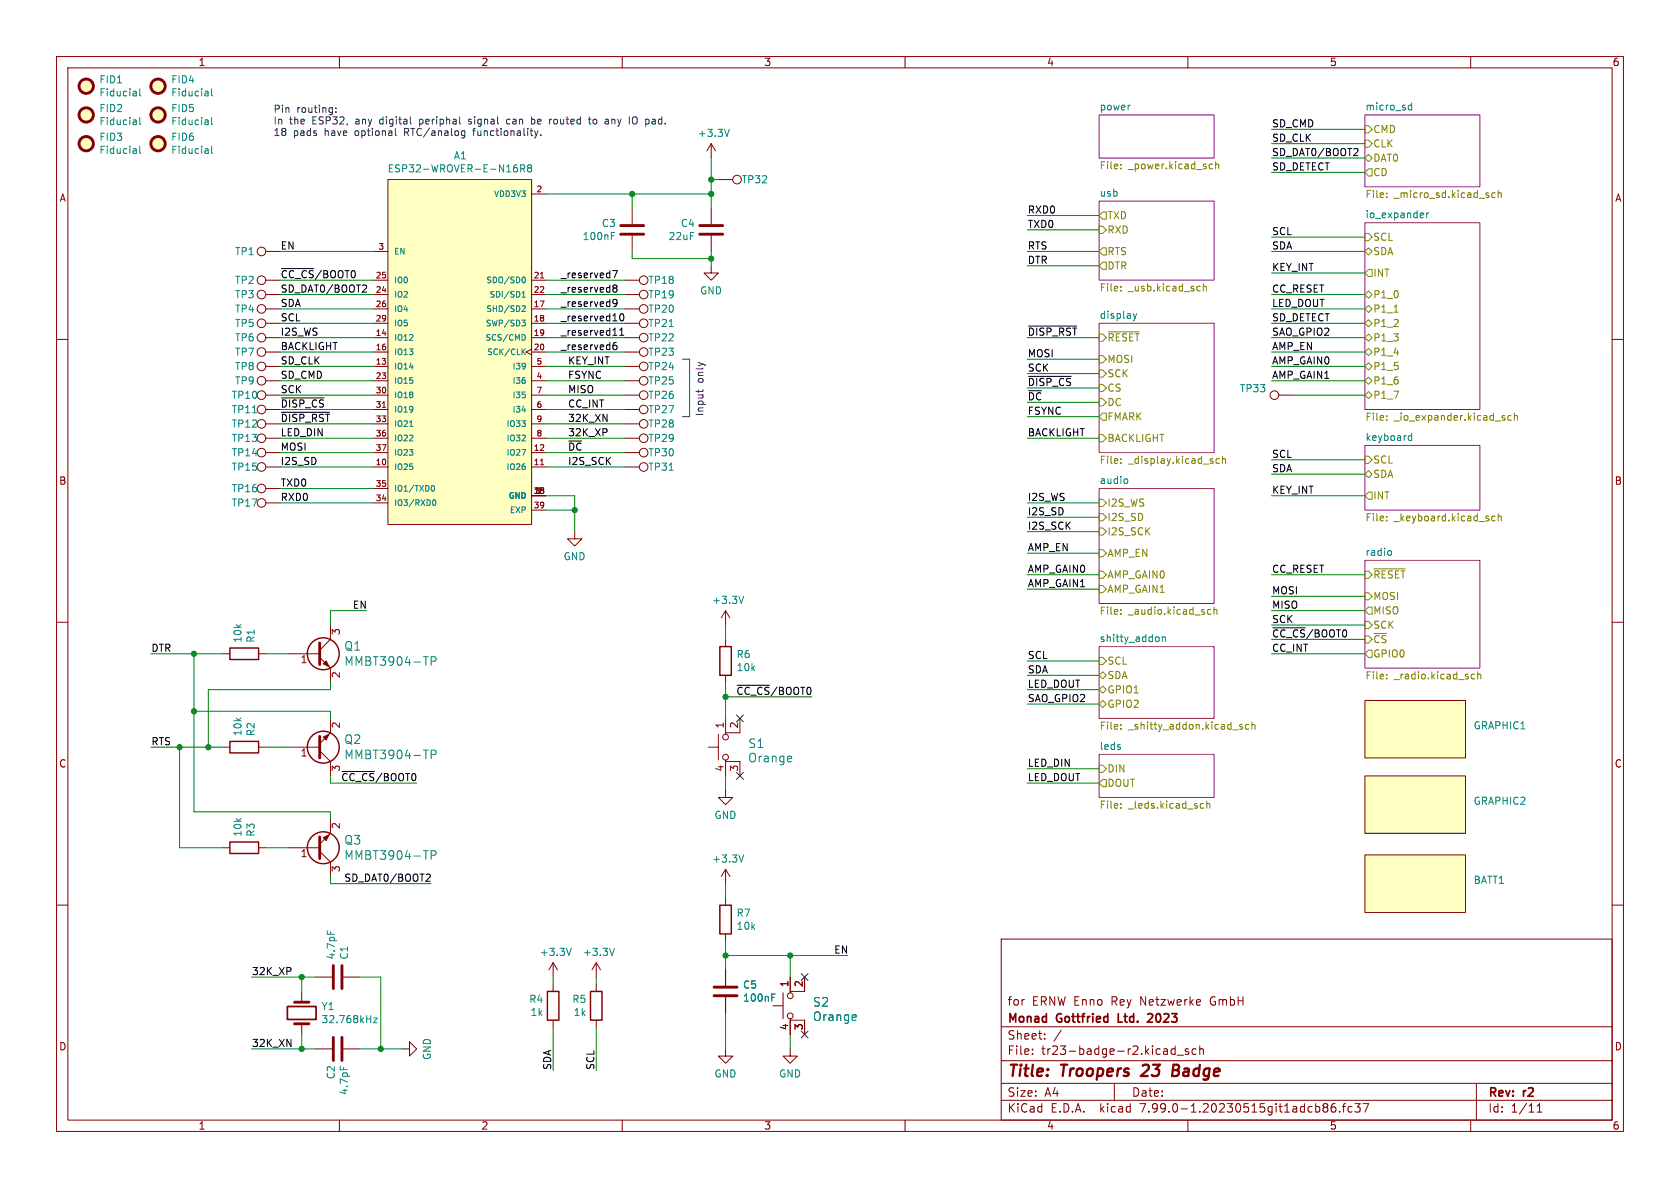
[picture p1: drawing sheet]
<svg xmlns="http://www.w3.org/2000/svg" width="297mm" height="210mm" viewBox="0 0 297 210" stroke-linecap="round" stroke-linejoin="round" font-family="sans-serif">
<g fill="none" stroke="#840000" stroke-width=".18">
<path d="M10 10h277v190h-277zM12 12h273v186h-273zM60 10v2M110 10v2M160 10v2M210 10v2M260 10v2M68.6 31.8h.1M68.6 31.8h25.4v60.9h-25.4zM94 34.3h2.5M111.8 36.8v2.8M125.7 25.4v2.5"/>
<path d="M125.7 36.8v2.8M125.7 25.4l-.7 1.3M125.7 25.4l.8 1.3M127 31.8h2.5M10 60h2M47 59.7h2.5M47 54.6h2.5M47 57.2h2.5M47 49.5h2.5M47 52.1h2.5M47 44.5h2.5M66 59.7h2.6"/>
<path d="M66 54.6h2.6M66 57.2h2.6M66 49.5h2.6M66 52.1h2.6M66 44.5h2.6M94 59.7h2.5M94 54.6h2.5M94 57.2h2.5M94 49.5h2.5M94 52.1h2.5M95.5 49.1h.6M110.5 59.7h2.5"/>
<path d="M110.5 54.6h2.5M110.5 57.2h2.5M110.5 49.5h2.5M110.5 52.1h2.5M111.8 41.7v2.8M125.7 47v1.3h-1.2l1.2 1.2 1.3-1.2h-1.3M125.7 41.7v2.8M285 60h2M47 72.4h2.5M47 62.2h2.5M47 69.9h2.5M47 74.9h2.5"/>
<path d="M47 67.3h2.5M47 77.5h2.5M47 64.8h2.5M66 72.4h2.6M66 62.2h2.6M66 69.9h2.6M66 74.9h2.6M66 67.3h2.6M66 77.5h2.6M66 64.8h2.6M67.6 72h.6M94 61.7l-1 .5 1 .5"/>
<path d="M94 72.4h2.5M94 62.2h2.5M94 69.9h2.5M94 74.9h2.5M94 67.3h2.5M94 77.5h2.5M94 64.8h2.5M110.5 72.4h2.5M110.5 62.2h2.5M110.5 69.9h2.5M110.5 74.9h2.5M110.5 67.3h2.5"/>
<path d="M110.5 77.5h2.5M110.5 64.8h2.5M226.1 69.9h2.5M47 80h2.5M47 82.6h2.5M47 86.4h2.5M47 88.9h2.5M66 80h2.6M66 82.6h2.6M66 86.4h2.6M66 88.9h2.6M94 80h2.5"/>
<path d="M94 82.6h2.5M94 87.6h2.5M94 90.2h2.5M95.5 82.2h.6M101.6 94v1.3h-1.3l1.3 1.2 1.3-1.2h-1.3M110.5 80h2.5M110.5 82.6h2.5M10 110h2M39.4 115.6h1.2M45.7 115.6h1.3M50.8 115.6h5.7M56.5 116.2l1.9 1.9v2.6"/>
<path d="M58.4 110.5v2.5l-1.9 1.9M128.3 108v2.5M128.3 113v1.3M128.3 119.4v1.3M128.3 108l-.8 1.2M128.3 108l.7 1.2M285 110h2M39.4 132.1h1.2M45.7 132.1h1.3M50.8 132.1h5.7M56.5 132.7l1.9 1.9v2.6M58.4 127v2.5l-1.9 1.9"/>
<path d="M125.2 132.1h1.8M127 129.8v4.6M128.3 139.7v1.3h-1.3l1.3 1.2 1.2-1.2h-1.2M128.3 134.4v.2h2.5v2.6M128.3 127v2.5M128.3 134.6v2.6M130.8 127v2.5h-2.5v.3M241.3 123.8h17.8v10.2h-17.8zM241.3 137.2h17.8v10.1h-17.8zM10 160h2M39.4 149.9h1.2M45.7 149.9h1.3"/>
<path d="M50.8 149.9h5.7M56.5 150.5l1.9 1.9v2.5M58.4 144.8v2.5l-1.9 1.9M128.3 153.7v2.5M128.3 158.8v1.2M128.3 153.7l-.8 1.2M128.3 153.7l.7 1.2M241.3 151.1h17.8v10.2h-17.8zM285 160h2M53.3 175.3v1.9M55.9 172.7h2.8M60.7 172.7h2.8"/>
<path d="M97.8 170.2v2.5M97.8 174v1.3M97.8 170.2l-.8 1.3M97.8 170.2l.8 1.3M105.4 170.2v2.5M105.4 174v1.3M105.4 170.2l-.8 1.3M105.4 170.2l.8 1.3M128.3 165.1v1.3M128.3 171.5v2.7M128.3 176.3v2.8M136.7 177.8h1.7"/>
<path d="M138.4 175.5v4.6M139.7 172.7v2.6M142.2 172.7v2.6h-2.5v.2M177 166h108v32h-108zM212 176.7l.2 .4-.7 .1M212.2 177.6l-.2 .1M53.3 181v1.9M55.9 185.4h2.8M60 198v2M60.7 185.4h2.8M71.1 185.4h1.3v1.3l1.3-1.3-1.3-1.2v1.2M97.8 180.3v1.3"/>
<path d="M105.4 180.3v1.3M110 198v2M128.3 185.4v1.3h-1.3l1.3 1.3 1.2-1.3h-1.2M139.7 180.1v.2h2.5v2.6M139.7 185.4v1.3h-1.3l1.3 1.3 1.3-1.3h-1.3M139.7 180.3v2.6M160 198v2M177 194.5h108M177 191.5h108M177 187.5h108M177 181.5h108M182.5 186.3v.1"/>
<path d="M182.5 185.5v.1M184.7 183.6v.1M184.7 182.8v.1M187.6 182.1l-1.3 2M197 191.5v3M207.1 186.3l.2 .1 .4-.1M207.7 184.9v1.5M207.7 185.5l-.4-.1-.2 .1M208.1 186.5h1.1M210 198v2M210.1 185.5l-.4-.1-.2 .2 .1 .2 .5 .2v.3h-.6M211.5 185.5l-.5-.1-.3 .3v.4l.2 .2h.6"/>
<path d="M212.1 185.5l.2-.1 .4 .1v.9M212.1 184.9v1.5M234.5 195.1l.2 .3-.2 .3 .2 .2v.4l-.2 .3M236 195.1a.59 .59 0 0 0-.7 .6v.6l.2 .2 .4 .1 .2-.1 .1-.5-.2-.3h-.4l-.3 .3M236.8 196.5v.1M237.3 195.6h.6M237.9 195.1l-.4 .2v1.3M239 195.7l-.4-.1-.3 .3v.4l.2 .2h.5M239.5 195.1h1l-.5 .6 .4 .1v.7l-.2 .1h-.5l-.2-.1M241 195.1h1l-.7 1.5M260 198v2M261 191.5v6.5"/>
<path d="M271.7 196.6h.9M271.7 195.5l.5-.4v1.5"/>
<circle cx="130.3" cy="31.7" r=".76"/>
<circle cx="46.2" cy="54.6" r=".76"/>
<circle cx="46.2" cy="52.1" r=".76"/>
<circle cx="46.2" cy="57.1" r=".76"/>
<circle cx="46.2" cy="44.4" r=".76"/>
<circle cx="46.2" cy="59.7" r=".76"/>
<circle cx="46.2" cy="49.5" r=".76"/>
<circle cx="113.8" cy="59.7" r=".76"/>
<circle cx="113.8" cy="57.1" r=".76"/>
<circle cx="113.8" cy="54.6" r=".76"/>
<circle cx="113.8" cy="52.1" r=".76"/>
<circle cx="113.8" cy="49.5" r=".76"/>
<circle cx="46.2" cy="67.3" r=".76"/>
<circle cx="46.2" cy="72.4" r=".76"/>
<circle cx="46.2" cy="69.8" r=".76"/>
<circle cx="46.2" cy="77.5" r=".76"/>
<circle cx="46.2" cy="74.9" r=".76"/>
<circle cx="46.2" cy="62.2" r=".76"/>
<circle cx="46.2" cy="64.8" r=".76"/>
<circle cx="113.8" cy="67.3" r=".76"/>
<circle cx="113.8" cy="62.2" r=".76"/>
<circle cx="113.8" cy="72.4" r=".76"/>
<circle cx="113.8" cy="77.5" r=".76"/>
<circle cx="113.8" cy="64.8" r=".76"/>
<circle cx="113.8" cy="74.9" r=".76"/>
<circle cx="113.8" cy="69.8" r=".76"/>
<circle cx="225.3" cy="69.8" r=".76"/>
<circle cx="46.2" cy="80" r=".76"/>
<circle cx="46.2" cy="86.4" r=".76"/>
<circle cx="46.2" cy="88.9" r=".76"/>
<circle cx="46.2" cy="82.5" r=".76"/>
<circle cx="113.8" cy="82.5" r=".76"/>
<circle cx="113.8" cy="80" r=".76"/>
<circle cx="128.3" cy="130.3" r=".51"/>
<circle cx="128.3" cy="133.9" r=".51"/>
<circle cx="139.7" cy="176" r=".51"/>
<circle cx="139.7" cy="179.6" r=".51"/>
</g>
<path d="M207.3 189.2h.7M208.1 188.2h-.6l-.3 2h.8" fill="none" stroke="#840000" stroke-width=".4"/>
<path d="M50.8 177.9h5.1v2.3h-5.1zM203.1 179.2l-.2 .1M203.7 179.8l-.9 .9h1" fill="none" stroke="#840000" stroke-width=".3"/>
<g fill="#fff" stroke="#fff" stroke-width=".18">
<path d="M241.3 39.4h20.3v33h-20.3z"/>
<path d="M241.3 99.1h20.3v19h-20.3z"/>
<path d="M194.3 114.3h20.3v12.7h-20.3z"/>
<path d="M241.3 78.7h20.3v11.5h-20.3z"/>
<path d="M194.3 86.4h20.3v20.3h-20.3z"/>
<path d="M241.3 20.3h20.3v12.7h-20.3z"/>
<path d="M194.3 57.2h20.3v22.8h-20.3z"/>
<path d="M194.3 133.4h20.3v7.6h-20.3z"/>
<path d="M194.3 20.3h20.3v7.6h-20.3z"/>
<path d="M194.3 35.6h20.3v13.9h-20.3z"/>
</g>
<path d="M194.3 20.3h20.3v7.6h-20.3zM194.3 35.6h20.3v13.9h-20.3zM241.3 39.4h20.3v33h-20.3zM241.3 20.3h20.3v12.7h-20.3zM194.3 57.2h20.3v22.8h-20.3zM241.3 78.7h20.3v11.5h-20.3zM194.3 86.4h20.3v20.3h-20.3zM241.3 99.1h20.3v19h-20.3zM194.3 114.3h20.3v12.7h-20.3zM194.3 133.4h20.3v7.6h-20.3z" fill="none" stroke="#840084" stroke-width=".18"/>
<g fill="none" stroke="#848400" stroke-width=".18">
<path d="M194.9 37.5h.7v1.2h-.7l-.6-.6zM198.2 29.1v.1M198.2 29.7v.1M214 29l.4 .1M214.4 29.8h-.4M214.9 29.1l.2-.1 .3 .1 .1 .7M214.9 28.6v1.2M241.3 22.2h.6l.7 .7-.7 .6h-.6zM241.3 24.8h.6l.7 .6-.7 .6h-.6zM241.3 27.9l.6-.6 .7 .6-.7 .7zM241.9 29.8h.7v1.3h-.7l-.6-.6zM245.1 34.1v.2"/>
<path d="M245.1 34.8v.1M264.3 34.1h-.3l-.3 .2 .1 .6h.5M264.9 33.7v1.2M264.9 34.2l.1-.1h.3l.1 .8M194.3 59.1h.6l.7 .6-.7 .6h-.6zM194.3 40h.6l.7 .6-.7 .7h-.6zM194.9 43.8h.7v1.3h-.7l-.6-.6zM194.9 46.4h.7v1.2h-.7l-.6-.6zM195.9 58.6h5.5M198.2 50.7v.1M198.2 51.3v.1M212.1 50.6l.1 .1"/>
<path d="M212.2 51.4h-.1M212.7 50.2v1.2M212.7 50.7l.2-.1 .3 .1 .1 .7M241.3 41.3h.6l.7 .6-.7 .6h-.6zM241.3 44.5l.6-.7 .7 .7-.7 .6zM241.3 59.7l.6-.6 .7 .6-.7 .6zM241.3 57.2l.6-.7 .7 .7-.7 .6zM241.3 54.6l.6-.6 .7 .6-.7 .6zM241.9 51.4l.7 .7-.7 .6-.6-.6zM241.9 47.6h.7v1.3h-.7l-.6-.6zM246.5 55.2h.7M194.3 76.8h.6l.7 .7-.7 .6h-.6z"/>
<path d="M194.3 67.9h.6l.7 .7-.7 .6h-.6zM194.3 70.5h.6l.7 .6-.7 .7h-.6zM194.3 62.9h.6l.7 .6-.7 .6h-.6zM194.3 65.4h.6l.7 .6-.7 .7h-.6zM194.9 73h.7v1.3h-.7l-.6-.6zM241.3 62.2l.6-.6 .7 .6-.7 .7zM241.3 64.8l.6-.7 .7 .7-.7 .6zM241.3 67.3l.6-.6 .7 .6-.7 .6zM241.3 69.9l.6-.7 .7 .7-.7 .6zM245.1 74.2v.1M245.1 73.5v.1M266 73.9v.3"/>
<path d="M267.2 73.5h-.4l-.2 .2 .1 .5h.5M267.7 73.6l.2-.1h.3l.1 .8M267.7 73v1.3M194.3 88.3h.6l.7 .6-.7 .6h-.6zM194.3 90.8h.6l.7 .6-.7 .7h-.6zM194.3 93.3h.6l.7 .7-.7 .6h-.6zM194.3 97.2h.6l.7 .6-.7 .6h-.6zM198.2 81.1v.2M198.2 81.8v.1M215.6 81.1h-.4l-.2 .2 .1 .6h.5M216.1 81.2l.2-.1h.3l.1 .8M216.1 80.6v1.3"/>
<path d="M241.3 80.6h.6l.7 .7-.7 .6h-.6zM241.3 83.8l.6-.6 .7 .6-.7 .7zM241.9 87h.7v1.3h-.7l-.6-.7zM245.1 91.3v.1M245.1 92v.1M264.3 91.3l-.3-.1-.3 .3 .1 .5h.5M264.9 91.4l.1-.2 .3 .1 .1 .8M264.9 90.8v1.3M194.3 119.4l.6-.7 .7 .7-.7 .6zM194.3 116.2h.6l.7 .6-.7 .7h-.6zM194.3 101h.6l.7 .6-.7 .6h-.6zM194.3 103.5h.6l.7 .6-.7 .7h-.6z"/>
<path d="M198.2 107.8v.1M198.2 108.5v.1M213.6 108.5h.5M213.6 107.8h.5M214.6 107.9l.2-.2 .3 .1 .1 .8M214.6 107.3v1.3M241.3 104.8h.6l.7 .6-.7 .6h-.6zM241.3 112.4h.6l.7 .6-.7 .7h-.6zM241.3 109.9h.6l.7 .6-.7 .6h-.6zM241.3 101h.6l.7 .6-.7 .6h-.6zM241.9 107.3h.7v1.3h-.7l-.6-.6zM241.9 114.9h.7v1.3h-.7l-.6-.6z"/>
<path d="M242.9 100.6h5.5M245.1 119.2v.2M245.1 119.9v.1M260.2 120h.5M260.2 119.2h.5M261.2 119.3l.2-.1h.3l.1 .8M261.2 118.7v1.3M194.3 124.5l.6-.7 .7 .7-.7 .6zM194.3 135.3h.6l.7 .6-.7 .6h-.6zM194.9 121.3l.7 .6-.7 .7-.6-.7zM194.9 137.8h.7v1.3h-.7l-.6-.7zM198.2 128.8v.1"/>
<path d="M198.2 128.1v.1M219.3 128.5h.3l.1 .2-.2 .2h-.2M219.3 128.1h.3M220.8 128.1h-.4l-.2 .2 .1 .5h.5M221.3 128.2l.2-.1h.3l.1 .8M221.3 127.6v1.3M198.2 142.1v.1M198.2 142.8v.1M212.4 142l.4 .1M212.8 142.8l-.4 .1M213.3 142.2l.2-.2 .3 .1 .1 .8M213.3 141.6v1.3"/>
</g>
<g fill="none" stroke="#008484" stroke-width=".18">
<path d="M23.9 16.1l.2 .2v.7M24.1 16.9l-.1 .1M24.1 16.4l-.1 .1M24.7 15.7v1.1l.2 .2M36.6 16.1l.2 .2v.7M36.8 16.9l-.1 .1M36.8 16.4l-.1 .1M37.4 15.7v1.1l.2 .2M199.7 18.6h.1M249 19.2l.2 .2h.4M249.6 18.2v1.2M249.6 18.7l-.4-.1-.2 .2"/>
<path d="M23.9 21.2l.2 .2v.6M23.9 26.3l.2 .2v.6M24.1 27.1h-.1M24.1 26.6h-.1M24.1 22h-.1M24.1 21.5l-.1 .1M24.7 20.8v1.1l.2 .1M24.7 25.9v1l.2 .2M36.6 21.2l.2 .2v.6M36.6 26.3l.2 .2v.6M36.8 22h-.1M36.8 21.5l-.1 .1"/>
<path d="M36.8 27.1h-.1M36.8 26.6h-.1M37.4 20.8v1.1l.2 .1M37.4 25.9v1l.2 .2M90.8 29.9l.2-.3h.3l.2 .3v.3l-.2 .2h-.3l-.2-.2M91.4 29.1l-.4 .1-.2 .5M92.1 29.8l.6-.1 .1-.1-.1-.3-.6-.2v1.3M92.4 29.8l.4 .6M93.5 29.7l-.2-.3 .2-.3h.2l.3 .3-.3 .3M93.5 29.7l-.2 .2v.3l.2 .2h.2l.3-.2v-.3l-.3-.2M93.5 29.7h.2M128.1 22.9l.4 1.2 .4-1.2"/>
<path d="M251.6 37.7l.1 .3-.6 .1M252.2 37.6v.9M252.6 37.6l-.4 .3M92.2 56.6h.7l-.4 .4 .3 .1 .1 .3-.2 .2h-.3M92.3 54.2l.4-.1 .2 .2-.7 .8h.7M92.3 59.1a.51 .51 0 0 1 .6 .5 .51 .51 0 0 1-.6 .6M92.3 52.5h.6M92.3 51.8l.3-.3v1M92.3 49.2l.2-.2a.54 .54 0 0 1 .4 .5 .54 .54 0 0 1-.4 .5l-.2-.2M108.1 41.7h.4M108.1 41.1h.6M118.3 57.7h.7"/>
<path d="M122.1 41.1h.6M200.3 55.4l.3 .9M200.6 56.3l-.3 .4M200.9 55.4l-.3 .9M44.6 73h.8M72.4 75.4h.6M92.2 79.5h.7l-.4 1M92.2 74.4h.7l-.4 .4M92.3 72.5h.6M92.3 69.3h.5M92.4 62.1l.5 .6M92.7 64.2l.2 .2-.2 .7"/>
<path d="M92.7 69.7l.2 .2v.2l-.2 .2M92.8 67.2l.1 .1-.1 .4M92.8 74.8l.1 .2-.1 .3M92.8 77v.4l-.6 .5h.7M92.9 61.7l-.6 .6M92.9 64.7l-.2 .1M249.1 77.8h.5M249.1 77.1h.5M249.6 76.6v1.3M76.3 85.9l.2-.1a.54 .54 0 0 1 .3 .5 .54 .54 0 0 1-.3 .5l-.2-.1M76.5 88.7l.2-.4a.54 .54 0 0 1 .4 .6 .54 .54 0 0 1-.4 .5l-.2-.4M92.8 82.4l.1 .2-.1 .4"/>
<path d="M118.3 83.1h.7M199.1 84.6l.3 .3v.3l-.3 .3M245.8 97.3l.2 .3v.3l-.2 .3M76.2 116.9l.8-.1 .1-.2-.1-.4-.2-.1h-.6v1.5M130.6 105.4l.4 1.3 .5-1.3M204.8 112.6l.1 .2-.1 .6M205.5 112.7l.2-.1h.3v.8M205.5 112.6v.8M76.2 133.4l.8-.1 .1-.2-.1-.4-.2-.1h-.6v1.5M139.7 133.7l.3 .3-.8 .2M139.9 134.6l-.2 .1M76.2 151.2l.8-.1 .1-.2-.1-.4-.2-.1h-.6v1.5"/>
<path d="M130.6 151.1l.4 1.3 .5-1.3M57.9 164.5v.7M66 179.9h.7l-.7 .9h.7M100.1 167.6l.5 1.3 .4-1.3M107.8 167.6l.4 1.3 .4-1.3M136.4 176.3h.5M136.4 175.7h.6M151.2 179.4l.2 .3-.7 .2M60.1 188.5v.6M151.3 180.3l-.1 .1"/>
</g>
<g fill="#ffffc2" stroke="#ffffc2" stroke-width=".18">
<path d="M68.6 31.8h25.4v60.9h-25.4z"/>
<path d="M241.3 151.1h17.8v10.2h-17.8z"/>
<path d="M241.3 123.8h17.8v10.2h-17.8z"/>
<path d="M241.3 137.2h17.8v10.1h-17.8z"/>
<circle cx="27.9" cy="20.3" r="1.27"/>
<circle cx="15.2" cy="25.4" r="1.27"/>
<circle cx="27.9" cy="15.2" r="1.27"/>
<circle cx="15.2" cy="20.3" r="1.27"/>
<circle cx="15.2" cy="15.2" r="1.27"/>
<circle cx="27.9" cy="25.4" r="1.27"/>
</g>
<g fill="none" stroke="#840000" stroke-width=".51">
<path d="M109.7 39.9h4.1M123.7 39.9h4.1M109.7 41.4h4.1M123.7 41.4h4.1M56.5 113.7v3.8M56.5 130.2v3.8M56.5 148v3.8M52.1 177.2h2.5M58.9 170.7v4.1M60.5 170.7v4.1M126.2 176h4.1M126.2 174.5h4.1"/>
<path d="M52.1 181h2.5M58.9 183.4v4.1M60.5 183.4v4.1"/>
<circle cx="15.2" cy="15.2" r="1.27"/>
<circle cx="27.9" cy="15.2" r="1.27"/>
<circle cx="15.2" cy="25.4" r="1.27"/>
<circle cx="15.2" cy="20.3" r="1.27"/>
<circle cx="27.9" cy="25.4" r="1.27"/>
<circle cx="27.9" cy="20.3" r="1.27"/>
</g>
<g fill="none" stroke="#840000" stroke-width=".25">
<path d="M40.6 114.6h5.1v2h-5.1zM127.3 114.3h2v5.1h-2zM40.6 131.1h5.1v2h-5.1zM40.6 148.8h5.1v2.1h-5.1zM96.8 175.3h2v5h-2zM104.4 175.3h2v5h-2zM127.3 160h2v5.1h-2z"/>
<circle cx="57.1" cy="115.6" r="2.82"/>
<circle cx="57.1" cy="132.1" r="2.82"/>
<circle cx="57.1" cy="149.9" r="2.82"/>
</g>
<g fill="#840000" stroke="#840000" stroke-width=".18">
<path d="M57.1 130.3l1.1-.5-.5 1z"/>
<path d="M57.1 117.3l.6-.5 .5 1.1z"/>
<path d="M57.1 148.1l1.1-.5-.5 1z"/>
</g>
<g fill="none" stroke="#000" stroke-width=".18">
<path d="M239.5 26.2l.4 .1 .2 .3-.8 .9h.8M49.8 47.5h5.7M64.3 50.4h.4l.1 .3-.8 .9h.8M108.3 47.8h.8l-.5 1.3M108.4 50.5l.2-.1h.4l.1 .3-.3 .2M108.4 53l.2-.1 .4 .1a.84 .84 0 0 1-.3 1.2h-.2M108.4 50.8l.2 .1M108.6 50.9h.2M108.6 50.9l-.2 .1M108.8 50.9l.3 .3-.1 .3-.2 .1-.4-.1M109.1 53.5l-.3 .2-.4-.1M109.6 59.3h.7"/>
<path d="M109.6 58.4l.3-.4v1.3M109.7 55.6l.2-.1a.68 .68 0 0 1 .4 .6 .68 .68 0 0 1-.4 .6l-.2-.1-.1-.4zM181.8 57.6h8.6M49.8 72.9h8.5M49.8 70.3h7.5M108.4 61.1l.4-.1 .3 .3-.1 .4-.4 .1-.2-.1M109 60.5l-.4 .1-.2 .2M181.8 66.5h7.6M225 111h5.8M60.5 136.4h5.7M130.3 121.1h5.7M75.5 154.5l.4 .1 .2 .3-.8 .9h.8"/>
</g>
<g fill="none" stroke="#0000c2" stroke-width=".18">
<path d="M58.6 19l.2 .1M58.8 19l-.1 1.2M58.8 19.8l-.2 .1M59.4 19.8v.1M59.4 19.1v.1M69.9 22.7v1.1l.2 .2M72.6 20.7v1l.1 .2M81.3 20.7v1l.1 .2M81.6 23.7l.2 .3 .4-.1M82.2 23.1v1l-.3 .3-.3-.1M82.2 23.2l-.4-.1-.2 .3M94 20.7v1.2"/>
<path d="M94 21.9h.1M94.1 21.1h-.1M94.5 23.1l.3 .9M94.8 24l-.3 .4M95.1 23.1l-.3 .9M95.6 23.8v.2M97.2 21.1v.8M97.5 21.1l-.3 .2M104 21.1h.5M104.2 20.7v1l.3 .2M107 21.1h.5M107 21.9h.6"/>
<path d="M107.6 21.4l-.6 .1M112 20.7a.9 .9 0 0 0 0 1.2M120.6 63.5h1.3v10.2h-1.3M123.5 68.9v.5M124.3 68.9l-.1 .2"/>
</g>
<g fill="none" stroke="#008400" stroke-width=".18">
<path d="M96.5 34.3h29.2M111.8 34.3v2.5M125.7 27.9v8.9M125.7 31.8h1.3M181.6 38.1h12.7M224.8 30.5h16.5M224.8 22.9h16.5M224.8 25.4h16.5M224.8 27.9h16.5M49.5 54.6h16.5M49.5 52.1h16.5M49.5 49.5h16.5"/>
<path d="M49.5 57.2h16.5M49.5 59.7h16.5M49.5 44.5h16.5M96.5 54.6h14M96.5 52.1h14M96.5 49.5h14M96.5 57.2h14M96.5 59.7h14M111.8 44.5v1.2h13.9M125.7 44.5v2.5M181.6 59.7h12.7M181.6 44.5h12.7"/>
<path d="M181.6 40.6h12.7M181.6 47h12.7M224.8 41.9h16.5M224.8 54.6h16.5M224.8 52.1h16.5M224.8 57.2h16.5M224.8 59.7h16.5M224.8 44.5h16.5M224.8 48.3h16.5M49.5 72.4h16.5M49.5 64.8h16.5M49.5 62.2h16.5"/>
<path d="M49.5 69.9h16.5M49.5 67.3h16.5M49.5 77.5h16.5M49.5 74.9h16.5M96.5 72.4h14M96.5 64.8h14M96.5 62.2h14M96.5 69.9h14M96.5 67.3h14M96.5 77.5h14M96.5 74.9h14M181.6 77.5h12.7"/>
<path d="M181.6 63.5h12.7M181.6 66h12.7M181.6 68.6h12.7M181.6 71.1h12.7M181.6 73.7h12.7M224.8 64.8h16.5M224.8 62.2h16.5M224.8 67.3h16.5M228.6 69.9h12.7M49.5 80h16.5M49.5 88.9h16.5M49.5 86.4h16.5"/>
<path d="M49.5 82.6h16.5M96.5 80h14M96.5 90.2h5.1M96.5 87.6h5.1v6.4M96.5 82.6h14M181.6 88.9h12.7M181.6 97.8h12.7M181.6 91.4h12.7M181.6 94h12.7M224.8 83.8h16.5M224.8 81.3h16.5M224.8 87.6h16.5"/>
<path d="M26.7 115.6h12.7M34.3 115.6v27.9h24.1v1.3M47 115.6h3.8M64.8 108h-6.4v2.5M128.3 110.5v2.5M181.6 101.6h12.7M181.6 119.4h12.7M181.6 116.8h12.7M181.6 104.1h12.7M224.8 108h16.5M224.8 101.6h16.5M224.8 105.4h16.5"/>
<path d="M224.8 113h16.5M224.8 110.5h16.5M224.8 115.6h16.5M26.7 132.1h12.7M31.7 132.1v17.8h7.7M34.3 125.7h24.1v1.3M47 132.1h3.8M58.4 120.7v1.2h-21.6v10.2M58.4 137.2v1.2h15.3M128.3 120.7v6.3M128.3 137.2v2.5M128.3 123.2h15.2"/>
<path d="M181.6 138.4h12.7M181.6 135.9h12.7M181.6 121.9h12.7M181.6 124.5h12.7M47 149.9h3.8M58.4 154.9v1.3h17.8M128.3 156.2v2.6M44.4 172.7h11.5M53.3 172.7v2.6M63.5 172.7h3.8v12.7M97.8 172.7v1.3M105.4 172.7v1.3"/>
<path d="M128.3 166.4v5.1M128.3 179.1v6.3M128.3 168.9h21.6M139.7 168.9v3.8M44.4 185.4h11.5M53.3 182.9v2.5M63.5 185.4h7.6M97.8 181.6v7.6M105.4 181.6v7.6M139.7 182.9v2.5"/>
</g>
<path d="M130.2 126.4l1.2 1.2M130.2 136.6l1.2 1.2M131.4 126.4l-1.2 1.2M131.4 136.6l-1.2 1.2M141.6 172.1l1.2 1.2M142.8 172.1l-1.2 1.2M141.6 182.3l1.2 1.2M142.8 182.3l-1.2 1.2" fill="none" stroke="#000084" stroke-width=".18"/>
<g fill="#008400" stroke="#008400" stroke-width=".18">
<circle cx="101.6" cy="90.2" r=".46"/>
<circle cx="125.7" cy="34.3" r=".46"/>
<circle cx="111.8" cy="34.3" r=".46"/>
<circle cx="125.7" cy="45.7" r=".46"/>
<circle cx="125.7" cy="31.8" r=".46"/>
<circle cx="128.3" cy="123.2" r=".46"/>
<circle cx="34.3" cy="125.7" r=".46"/>
<circle cx="31.7" cy="132.1" r=".46"/>
<circle cx="36.8" cy="132.1" r=".46"/>
<circle cx="34.3" cy="115.6" r=".46"/>
<circle cx="53.3" cy="185.4" r=".46"/>
<circle cx="67.3" cy="185.4" r=".46"/>
<circle cx="53.3" cy="172.7" r=".46"/>
<circle cx="139.7" cy="168.9" r=".46"/>
<circle cx="128.3" cy="168.9" r=".46"/>
</g>
<g font-size="2.8" fill="#840000">
<text x="178" y="190.8">Title:</text>
<text x="187.5" y="190.8">Troopers</text>
<text x="202.3" y="190.8">23</text>
<text x="208.3" y="190.8">Badge</text>
</g>
<g font-size="2.1" fill="#008484">
<text x="60.7" y="115.2">Q1</text>
<text x="60.7" y="117.9">MMBT3904-TP</text>
<text x="60.7" y="131.7">Q2</text>
<text x="60.7" y="134.4">MMBT3904-TP</text>
<text x="132.1" y="132.4">S1</text>
<text x="132.1" y="134.9">Orange</text>
<text x="60.7" y="149.5">Q3</text>
<text x="60.7" y="152.2">MMBT3904-TP</text>
<text x="143.6" y="178.1">S2</text>
<text x="143.6" y="180.7">Orange</text>
</g>
<g font-size="2.1" fill="#840000">
<text x="178" y="177.9">for</text>
<text x="182.4" y="177.9">ERNW Enno</text>
<text x="196.4" y="177.9">Rey Netzwerke</text>
<text x="214" y="177.9">GmbH</text>
<text x="178" y="183.9">Sheet:</text>
<text x="178" y="181.1">Monad</text>
<text x="186.7" y="181.1">Gottfried</text>
<text x="198" y="181.1">Ltd.</text>
<text x="203.8" y="181.1">2023</text>
<text x="178" y="186.6">File:</text>
<text x="184" y="186.6">tr23-badge-r2.kicad_sch</text>
<text x="178" y="196.8">KiCad</text>
<text x="178" y="194">Size:</text>
<text x="184.6" y="194">A4</text>
<text x="185.7" y="196.8">E.D.A.</text>
<text x="194.4" y="196.8">kicad</text>
<text x="200" y="194">Date:</text>
<text x="201.5" y="196.8">7.99.0-1.20230515git1adcb86.fc37</text>
<text x="263" y="194.2">Rev:</text>
<text x="263" y="196.8">Id:</text>
<text x="267" y="196.8">1/11</text>
<text x="269.2" y="194.2">r2</text>
</g>
<g font-size="1.8" fill="#840000">
<text x="35" y="11.8">1</text>
<text x="85" y="11.8">2</text>
<text x="135" y="11.8">3</text>
<text x="185" y="11.8">4</text>
<text x="235" y="11.8">5</text>
<text x="285" y="11.8">6</text>
<text x="10.4" y="35.8">A</text>
<text x="285.4" y="35.8">A</text>
<text x="10.3" y="85.8">B</text>
<text x="285.3" y="85.8">B</text>
<text x="60.3" y="112.4" transform="rotate(-90 60.3 112.4)">3</text>
<text x="53" y="117.5">1</text>
<text x="60.3" y="120" transform="rotate(-90 60.3 120)">2</text>
<text x="60.3" y="128.9" transform="rotate(-90 60.3 128.9)">2</text>
<text x="128" y="128.9" transform="rotate(-90 128 128.9)">1</text>
<text x="130.6" y="128.9" transform="rotate(-90 130.6 128.9)">2</text>
<text x="10.3" y="135.8">C</text>
<text x="53" y="134">1</text>
<text x="128" y="136.6" transform="rotate(-90 128 136.6)">4</text>
<text x="130.6" y="136.6" transform="rotate(-90 130.6 136.6)">3</text>
<text x="285.3" y="135.8">C</text>
<text x="60.3" y="146.7" transform="rotate(-90 60.3 146.7)">2</text>
<text x="53" y="151.8">1</text>
<text x="60.3" y="154.3" transform="rotate(-90 60.3 154.3)">3</text>
<text x="139.4" y="174.7" transform="rotate(-90 139.4 174.7)">1</text>
<text x="142" y="174.7" transform="rotate(-90 142 174.7)">2</text>
<text x="10.3" y="185.8">D</text>
<text x="139.4" y="182.3" transform="rotate(-90 139.4 182.3)">4</text>
<text x="142" y="182.3" transform="rotate(-90 142 182.3)">3</text>
<text x="285.3" y="185.8">D</text>
<text x="35" y="199.8">1</text>
<text x="85" y="199.8">2</text>
<text x="135" y="199.8">3</text>
<text x="185" y="199.8">4</text>
<text x="235" y="199.8">5</text>
<text x="285" y="199.8">6</text>
</g>
<g font-size="1.8" fill="#008484">
<text x="17.4" y="14.9">FID1</text>
<text x="17.4" y="17.2">Fiducial</text>
<text x="30.1" y="14.9">FID4</text>
<text x="30.1" y="17.2">Fiducial</text>
<text x="17.4" y="20">FID2</text>
<text x="17.4" y="22.3">Fiducial</text>
<text x="30.1" y="20">FID5</text>
<text x="30.1" y="22.3">Fiducial</text>
<text x="194.3" y="19.6">power</text>
<text x="241.3" y="19.6">micro_sd</text>
<text x="17.4" y="25.1">FID3</text>
<text x="17.4" y="27.4">Fiducial</text>
<text x="30.1" y="25.1">FID6</text>
<text x="30.1" y="27.4">Fiducial</text>
<text x="80.1" y="28.3">A1</text>
<text x="123.2" y="24.4">+3.3V</text>
<text x="68.4" y="30.6">ESP32-WROVER-E-N16R8</text>
<text x="131" y="32.6">TP32</text>
<text x="194.3" y="34.8">usb</text>
<text x="106.2" y="40.3">C3</text>
<text x="120.2" y="40.3">C4</text>
<text x="241.3" y="38.7">io_expander</text>
<text x="41.4" y="45.3">TP1</text>
<text x="102.8" y="42.6">100nF</text>
<text x="118" y="42.6">22uF</text>
<text x="41.4" y="52.9">TP3</text>
<text x="41.4" y="50.4">TP2</text>
<text x="114.4" y="50.4">TP18</text>
<text x="114.4" y="52.9">TP19</text>
<text x="123.6" y="52.2">GND</text>
<text x="41.4" y="58">TP5</text>
<text x="41.4" y="55.4">TP4</text>
<text x="114.4" y="55.4">TP20</text>
<text x="114.4" y="58">TP21</text>
<text x="194.3" y="56.4">display</text>
<text x="41.4" y="60.5">TP6</text>
<text x="41.4" y="63.1">TP7</text>
<text x="41.4" y="65.6">TP8</text>
<text x="114.4" y="63.1">TP23</text>
<text x="114.4" y="60.5">TP22</text>
<text x="114.4" y="65.6">TP24</text>
<text x="40.8" y="70.7">TP10</text>
<text x="41.4" y="68.1">TP9</text>
<text x="114.4" y="70.7">TP26</text>
<text x="114.4" y="68.1">TP25</text>
<text x="219" y="69.5">TP33</text>
<text x="40.8" y="73.2">TP11</text>
<text x="40.8" y="75.8">TP12</text>
<text x="114.4" y="75.8">TP28</text>
<text x="114.4" y="73.2">TP27</text>
<text x="40.8" y="80.8">TP14</text>
<text x="40.8" y="78.3">TP13</text>
<text x="40.8" y="83.4">TP15</text>
<text x="114.4" y="83.4">TP31</text>
<text x="114.4" y="78.3">TP29</text>
<text x="114.4" y="80.8">TP30</text>
<text x="241.3" y="78">keyboard</text>
<text x="40.8" y="87.2">TP16</text>
<text x="40.8" y="89.7">TP17</text>
<text x="194.3" y="85.6">audio</text>
<text x="99.5" y="99.2">GND</text>
<text x="241.3" y="98.3">radio</text>
<text x="125.7" y="106.9">+3.3V</text>
<text x="42.9" y="113.8" transform="rotate(-90 42.9 113.8)">10k</text>
<text x="45.2" y="113.8" transform="rotate(-90 45.2 113.8)">R1</text>
<text x="194.3" y="113.6">shitty_addon</text>
<text x="130.1" y="116.5">R6</text>
<text x="130.1" y="118.8">10k</text>
<text x="42.9" y="130.3" transform="rotate(-90 42.9 130.3)">10k</text>
<text x="45.2" y="130.3" transform="rotate(-90 45.2 130.3)">R2</text>
<text x="260.4" y="129.1">GRAPHIC1</text>
<text x="194.3" y="132.6">leds</text>
<text x="260.4" y="142.4">GRAPHIC2</text>
<text x="42.9" y="148.1" transform="rotate(-90 42.9 148.1)">10k</text>
<text x="45.2" y="148.1" transform="rotate(-90 45.2 148.1)">R3</text>
<text x="126.1" y="144.9">GND</text>
<text x="125.7" y="152.6">+3.3V</text>
<text x="260.4" y="156.4">BATT1</text>
<text x="130.1" y="162.2">R7</text>
<text x="130.1" y="164.5">10k</text>
<text x="59.4" y="169.8" transform="rotate(-90 59.4 169.8)">4.7pF</text>
<text x="61.7" y="169.8" transform="rotate(-90 61.7 169.8)">C1</text>
<text x="95.3" y="169.2">+3.3V</text>
<text x="102.9" y="169.2">+3.3V</text>
<text x="56.7" y="178.7">Y1</text>
<text x="93.4" y="177.5">R4</text>
<text x="93.6" y="179.8">1k</text>
<text x="101" y="177.5">R5</text>
<text x="101.3" y="179.8">1k</text>
<text x="131.2" y="174.9">C5</text>
<text x="131.2" y="177.2">100nF</text>
<text x="56.7" y="181">32.768kHz</text>
<text x="59.3" y="191" transform="rotate(-90 59.3 191)">C2</text>
<text x="76.3" y="187.5" transform="rotate(-90 76.3 187.5)">GND</text>
<text x="126.1" y="190.6">GND</text>
<text x="137.6" y="190.6">GND</text>
<text x="61.7" y="193.7" transform="rotate(-90 61.7 193.7)">4.7pF</text>
</g>
<g font-size="1.8" fill="#0000c2">
<text x="48.3" y="20">Pin</text>
<text x="48.3" y="22.1">In</text>
<text x="51.1" y="22.1">the</text>
<text x="52.4" y="20">routing:</text>
<text x="55.2" y="22.1">ESP32,</text>
<text x="62.9" y="22.1">any</text>
<text x="67.3" y="22.1">digital</text>
<text x="74.4" y="22.1">periphal</text>
<text x="83.3" y="22.1">signal</text>
<text x="90.1" y="22.1">can</text>
<text x="94.6" y="22.1">be</text>
<text x="97.9" y="22.1">routed</text>
<text x="105" y="22.1">to</text>
<text x="108" y="22.1">any</text>
<text x="112.4" y="22.1">IO pad.</text>
<text x="48.3" y="24.1">18</text>
<text x="51.8" y="24.1">pads</text>
<text x="57.3" y="24.1">have</text>
<text x="62.8" y="24.1">optional</text>
<text x="71.6" y="24.1">RTC/analog</text>
<text x="84" y="24.1">functionality.</text>
<text x="124.5" y="67.8" transform="rotate(-90 124.5 67.8)">only</text>
<text x="124.5" y="73.7" transform="rotate(-90 124.5 73.7)">Input</text>
</g>
<g font-size="1.8">
<text x="224.8" y="22.6">SD_CMD</text>
<text x="224.8" y="25.1">SD_CLK</text>
<text x="224.8" y="27.7">SD_DAT0/BOOT2</text>
<text x="224.8" y="30.2">SD_DETECT</text>
<text x="181.6" y="37.8">RXD0</text>
<text x="181.6" y="40.4">TXD0</text>
<text x="224.8" y="41.6">SCL</text>
<text x="49.5" y="44.2">EN</text>
<text x="181.6" y="46.7">DTR</text>
<text x="181.6" y="44.2">RTS</text>
<text x="224.8" y="48">KEY_INT</text>
<text x="224.8" y="44.2">SDA</text>
<text x="49.5" y="51.8">SD_DAT0/BOOT2</text>
<text x="49.5" y="49.3">~{CC_CS}/BOOT0</text>
<text x="99.1" y="49.3">_reserved7</text>
<text x="99.1" y="51.8">_reserved8</text>
<text x="224.8" y="51.8">CC_RESET</text>
<text x="49.5" y="59.4">I2S_WS</text>
<text x="49.5" y="56.9">SCL</text>
<text x="49.5" y="54.3">SDA</text>
<text x="99.1" y="59.4">_reserved11</text>
<text x="99.1" y="54.3">_reserved9</text>
<text x="99.1" y="56.9">_reserved10</text>
<text x="181.6" y="59.4">~{DISP_RST}</text>
<text x="224.8" y="59.4">SAO_GPIO2</text>
<text x="224.8" y="54.3">LED_DOUT</text>
<text x="224.8" y="56.9">SD_DETECT</text>
<text x="49.5" y="64.5">SD_CLK</text>
<text x="49.5" y="62">BACKLIGHT</text>
<text x="99.1" y="62">_reserved6</text>
<text x="100.3" y="64.5">KEY_INT</text>
<text x="181.6" y="65.8">SCK</text>
<text x="181.6" y="63.2">MOSI</text>
<text x="224.8" y="62">AMP_EN</text>
<text x="224.8" y="64.5">AMP_GAIN0</text>
<text x="49.5" y="67">SD_CMD</text>
<text x="49.5" y="69.6">SCK</text>
<text x="100.3" y="69.6">MISO</text>
<text x="100.3" y="67">FSYNC</text>
<text x="181.6" y="70.9">~{DC}</text>
<text x="181.6" y="68.3">~{DISP_CS}</text>
<text x="224.8" y="67">AMP_GAIN1</text>
<text x="49.5" y="74.7">~{DISP_RST}</text>
<text x="49.5" y="72.1">~{DISP_CS}</text>
<text x="49.5" y="77.2">LED_DIN</text>
<text x="100.3" y="74.7">32K_XN</text>
<text x="100.3" y="72.1">CC_INT</text>
<text x="100.3" y="77.2">32K_XP</text>
<text x="181.6" y="73.4">FSYNC</text>
<text x="181.6" y="77.2">BACKLIGHT</text>
<text x="49.5" y="82.3">I2S_SD</text>
<text x="49.5" y="79.7">MOSI</text>
<text x="100.3" y="79.7">~{DC}</text>
<text x="100.3" y="82.3">I2S_SCK</text>
<text x="224.8" y="83.6">SDA</text>
<text x="224.8" y="81">SCL</text>
<text x="49.5" y="88.6">RXD0</text>
<text x="49.5" y="86.1">TXD0</text>
<text x="181.6" y="88.6">I2S_WS</text>
<text x="224.8" y="87.4">KEY_INT</text>
<text x="181.6" y="91.2">I2S_SD</text>
<text x="181.6" y="93.7">I2S_SCK</text>
<text x="181.6" y="101.3">AMP_GAIN0</text>
<text x="181.6" y="97.5">AMP_EN</text>
<text x="224.8" y="101.3">CC_RESET</text>
<text x="62.2" y="107.7">EN</text>
<text x="181.6" y="103.9">AMP_GAIN1</text>
<text x="224.8" y="107.7">MISO</text>
<text x="224.8" y="105.1">MOSI</text>
<text x="224.8" y="112.8">~{CC_CS}/BOOT0</text>
<text x="224.8" y="110.2">SCK</text>
<text x="26.7" y="115.3">DTR</text>
<text x="181.6" y="119.1">SDA</text>
<text x="181.6" y="116.6">SCL</text>
<text x="224.8" y="115.3">CC_INT</text>
<text x="130" y="122.9">~{CC_CS}/BOOT0</text>
<text x="181.6" y="121.7">LED_DOUT</text>
<text x="181.6" y="124.2">SAO_GPIO2</text>
<text x="26.7" y="131.8">RTS</text>
<text x="60.3" y="136.6" transform="rotate(-90 60.3 136.6)">3</text>
<text x="181.6" y="135.6">LED_DIN</text>
<text x="60.1" y="138.2">~{CC_CS}/BOOT0</text>
<text x="181.6" y="138.2">LED_DOUT</text>
<text x="60.7" y="155.9">SD_DAT0/BOOT2</text>
<text x="44.4" y="172.5">32K_XP</text>
<text x="147.3" y="168.6">EN</text>
<text x="44.4" y="185.2">32K_XN</text>
<text x="97.5" y="189.2" transform="rotate(-90 97.5 189.2)">SDA</text>
<text x="105.1" y="189.2" transform="rotate(-90 105.1 189.2)">SCL</text>
</g>
<g font-size="1.8" fill="#848400">
<text x="242.7" y="23.7">CMD</text>
<text x="242.7" y="26.2">CLK</text>
<text x="242.7" y="28.8">DAT0</text>
<text x="194.3" y="30.2">File:</text>
<text x="199.5" y="30.2">_power.kicad_sch</text>
<text x="241.3" y="35.3">File:</text>
<text x="242.7" y="31.3">CD</text>
<text x="246.4" y="35.3">_micro_sd.kicad_sch</text>
<text x="195.7" y="41.5">RXD</text>
<text x="195.7" y="38.9">TXD</text>
<text x="195.7" y="45.3">RTS</text>
<text x="195.7" y="47.8">DTR</text>
<text x="242.7" y="42.7">SCL</text>
<text x="242.7" y="45.3">SDA</text>
<text x="194.3" y="51.8">File:</text>
<text x="199.5" y="51.8">_usb.kicad_sch</text>
<text x="242.7" y="52.9">P1_0</text>
<text x="242.7" y="49.1">INT</text>
<text x="242.7" y="58">P1_2</text>
<text x="242.7" y="55.4">P1_1</text>
<text x="195.7" y="60.5">~{RESET}</text>
<text x="195.7" y="64.3">MOSI</text>
<text x="242.7" y="60.5">P1_3</text>
<text x="242.7" y="63.1">P1_4</text>
<text x="242.7" y="65.6">P1_5</text>
<text x="195.7" y="69.4">CS</text>
<text x="195.7" y="71.9">DC</text>
<text x="195.7" y="66.9">SCK</text>
<text x="242.7" y="68.1">P1_6</text>
<text x="242.7" y="70.7">P1_7</text>
<text x="195.7" y="74.5">FMARK</text>
<text x="241.3" y="74.6">File:</text>
<text x="246.4" y="74.6">_io_expander.kicad_sch</text>
<text x="194.3" y="82.2">File:</text>
<text x="195.7" y="78.3">BACKLIGHT</text>
<text x="199.5" y="82.2">_display.kicad_sch</text>
<text x="242.7" y="82.1">SCL</text>
<text x="195.7" y="89.7">I2S_WS</text>
<text x="242.7" y="84.6">SDA</text>
<text x="242.7" y="88.5">INT</text>
<text x="195.7" y="92.3">I2S_SD</text>
<text x="195.7" y="94.8">I2S_SCK</text>
<text x="241.3" y="92.4">File:</text>
<text x="246.4" y="92.4">_keyboard.kicad_sch</text>
<text x="195.7" y="98.6">AMP_EN</text>
<text x="195.7" y="102.4">AMP_GAIN0</text>
<text x="195.7" y="105">AMP_GAIN1</text>
<text x="242.7" y="106.2">MOSI</text>
<text x="242.7" y="102.4">~{RESET}</text>
<text x="194.3" y="108.9">File:</text>
<text x="199.5" y="108.9">_audio.kicad_sch</text>
<text x="242.7" y="108.8">MISO</text>
<text x="242.7" y="113.9">~{CS}</text>
<text x="242.7" y="111.3">SCK</text>
<text x="195.7" y="117.7">SCL</text>
<text x="242.7" y="116.4">GPIO0</text>
<text x="195.7" y="120.2">SDA</text>
<text x="195.7" y="122.7">GPIO1</text>
<text x="195.7" y="125.3">GPIO2</text>
<text x="241.3" y="120.3">File:</text>
<text x="246.4" y="120.3">_radio.kicad_sch</text>
<text x="194.3" y="129.2">File:</text>
<text x="199.5" y="129.2">_shitty_addon.kicad_sch</text>
<text x="195.7" y="136.7">DIN</text>
<text x="194.3" y="143.2">File:</text>
<text x="195.7" y="139.3">DOUT</text>
<text x="199.5" y="143.2">_leds.kicad_sch</text>
</g>
<g font-size="1.4" fill="#008484">
<text x="87.1" y="35">VDD3V3</text>
<text x="69.6" y="45.1">EN</text>
<text x="69.6" y="52.8">IO2</text>
<text x="69.6" y="50.2">IO0</text>
<text x="85.7" y="50.2">SDO/SD0</text>
<text x="86.3" y="52.8">SDI/SD1</text>
<text x="69.6" y="55.3">IO4</text>
<text x="69.6" y="57.8">IO5</text>
<text x="85.6" y="57.8">SWP/SD3</text>
<text x="85.7" y="55.3">SHD/SD2</text>
<text x="69.6" y="65.5">IO14</text>
<text x="69.6" y="60.4">IO12</text>
<text x="69.6" y="62.9">IO13</text>
<text x="85.6" y="60.4">SCS/CMD</text>
<text x="85.9" y="62.9">SCK/CLK</text>
<text x="90.4" y="65.5">I39</text>
<text x="69.6" y="68">IO15</text>
<text x="69.6" y="70.5">IO18</text>
<text x="90.4" y="68">I36</text>
<text x="90.4" y="70.5">I35</text>
<text x="69.6" y="73.1">IO19</text>
<text x="69.6" y="75.6">IO21</text>
<text x="89.3" y="75.6">IO33</text>
<text x="90.4" y="73.1">I34</text>
<text x="69.6" y="83.2">IO25</text>
<text x="69.6" y="78.2">IO22</text>
<text x="69.6" y="80.7">IO23</text>
<text x="89.3" y="83.2">IO26</text>
<text x="89.3" y="80.7">IO27</text>
<text x="89.3" y="78.2">IO32</text>
<text x="69.6" y="89.6">IO3/RXD0</text>
<text x="69.6" y="87.1">IO1/TXD0</text>
<text x="89.7" y="88.3">GND</text>
<text x="89.9" y="90.9">EXP</text>
</g>
<g font-size="1.4" fill="#840000">
<text x="94.7" y="34">2</text>
<text x="66.7" y="44.2">3</text>
<text x="66.3" y="51.8">24</text>
<text x="66.3" y="49.3">25</text>
<text x="94.2" y="49.3">21</text>
<text x="94.2" y="51.8">22</text>
<text x="66.3" y="59.4">14</text>
<text x="66.3" y="54.4">26</text>
<text x="66.3" y="56.9">29</text>
<text x="94.2" y="54.4">17</text>
<text x="94.2" y="56.9">18</text>
<text x="94.2" y="59.4">19</text>
<text x="66.3" y="64.5">13</text>
<text x="66.3" y="62">16</text>
<text x="94.2" y="62">20</text>
<text x="94.7" y="64.5">5</text>
<text x="66.3" y="67.1">23</text>
<text x="66.3" y="69.6">30</text>
<text x="94.7" y="67.1">4</text>
<text x="94.7" y="69.6">7</text>
<text x="66.3" y="72.1">31</text>
<text x="66.3" y="74.7">33</text>
<text x="66.3" y="77.2">36</text>
<text x="94.7" y="72.1">6</text>
<text x="94.7" y="77.2">8</text>
<text x="94.7" y="74.7">9</text>
<text x="66.3" y="82.3">10</text>
<text x="66.3" y="79.8">37</text>
<text x="94.2" y="82.3">11</text>
<text x="94.2" y="79.8">12</text>
<text x="66.3" y="88.6">34</text>
<text x="66.3" y="86.1">35</text>
<text x="94.2" y="87.4">15</text>
<text x="94.2" y="89.9">39</text>
<text x="94.7" y="87.4">1</text>
</g>
</svg>
